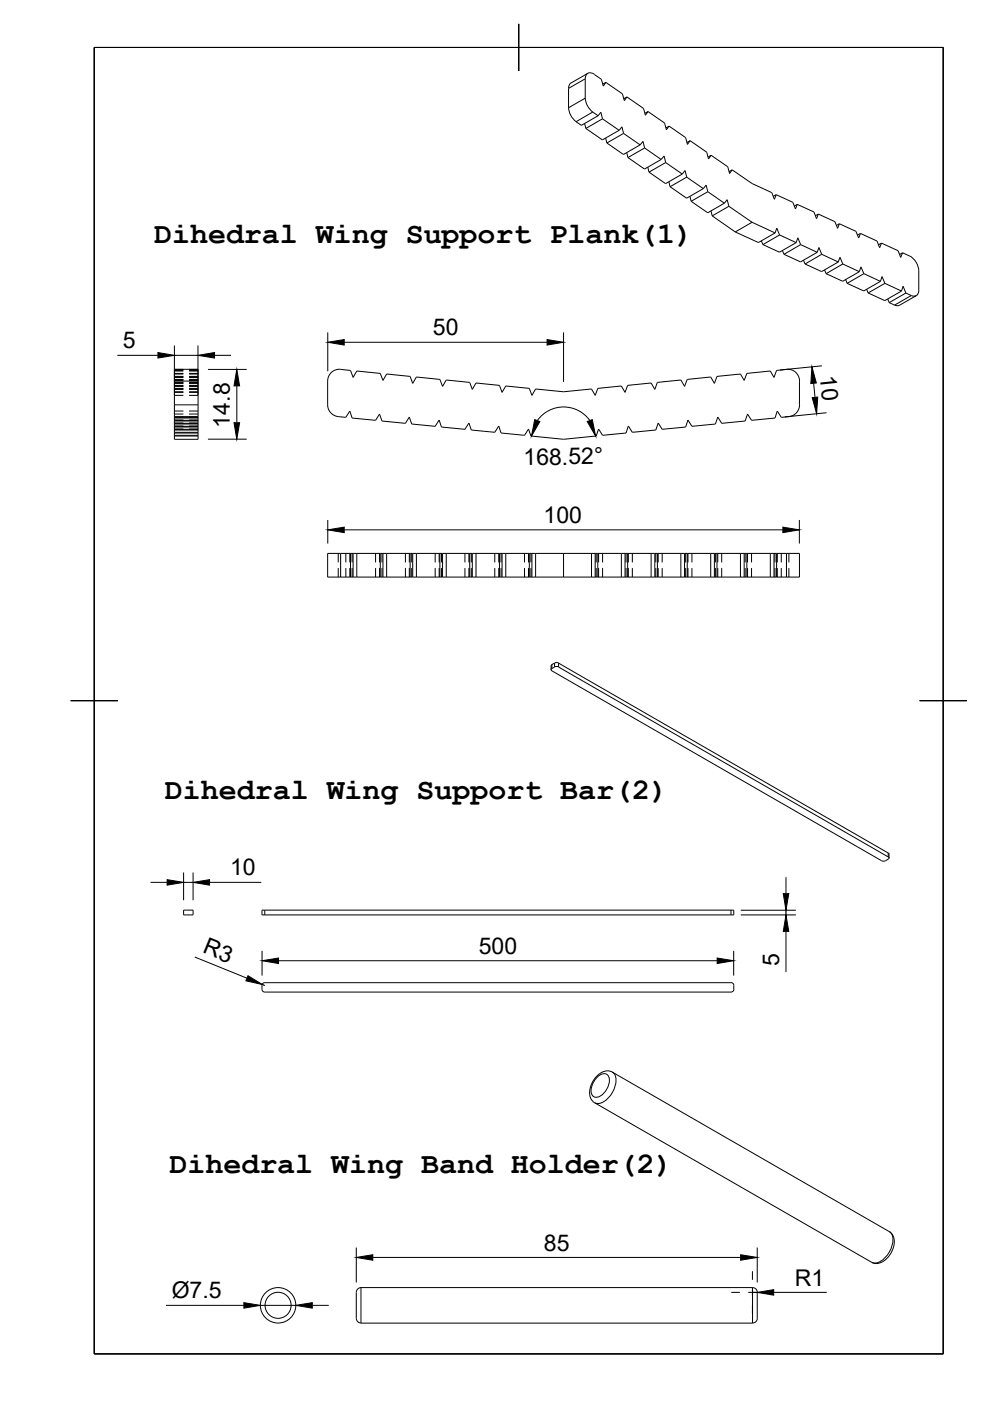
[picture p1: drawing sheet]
<svg xmlns="http://www.w3.org/2000/svg" width="210mm" height="297mm" viewBox="0 0 210 297" stroke-linecap="round" stroke-linejoin="round" font-family="sans-serif">
<!-- layer: Visible -->
<g fill="none" stroke="#000" stroke-width=".21">
<path d="M120.5 18.7l.1 4.1a4 4 0 0 0 1.6 3M124.6 15.6l-3.5 2a1.26 1.26 0 0 0-.5 1.1M128.5 17.5l-.6 .8-.4-1.5a3.7 3.7 0 0 0-2.5-1.4 1.07 1.07 0 0 0-.9 1.3v4.1M128.5 17.5l3.5 2.4 .4 1.4 .5-.7M128.5 17.5l-.7 .4M124 26.2l.2 1M124.1 20.8a4.4 4.4 0 0 0 2.7 3.7M124.2 27.2l3.5 2.5 3.6-2.1M126.8 24.5l.6-.7 .3 1.4M126.8 24.5l-3.5 2.1-1.2-.8M127.7 25.2l3.6 2.4M127.7 25.2l-3.5 2"/>
<path d="M128.4 29.3l.3 1M128.7 30.3l3.5 2.5 3.5-2.1M131.3 27.6l.6-.7 .3 1.4M132.2 28.3l3.5 2.4M132.2 28.3l-3.5 2M132.9 32.4l.2 1M132.9 20.6l3.5 2.4 .4 1.4 .6-.7M132.9 20.6l-.7 .3M133.1 33.4l3.6 2.4 3.5-2M135.7 30.7l.6-.7 .4 1.4M136.7 31.4l3.5 2.4M136.7 31.4l-3.6 2"/>
<path d="M137.4 35.5l.2 1M137.4 23.7l3.5 2.4 .4 1.4 .6-.8M137.4 23.7l-.7 .3M137.6 36.5l3.5 2.4 3.6-2M140.2 33.8l.6-.7 .3 1.4M141.1 34.5l3.6 2.4M141.1 34.5l-3.5 2M141.8 38.6l.3 1M141.9 26.7l3.5 2.5 .4 1.4 .5-.8M141.9 26.7l-.7 .4M142.1 39.6l3.5 2.4 3.5-2M144.7 36.9l.5-.7 .4 1.4"/>
<path d="M145.6 37.6l3.5 2.4M145.6 37.6l-3.5 2M146.3 29.8l3.5 2.5 .4 1.4 .6-.8M146.3 29.8l-.7 .4M149.1 40l.6-.7 .4 1.3M150.8 32.9l3.5 2.5 .4 1.4 .5-.8M150.8 32.9l-.7 .4M155.2 36l4.2 2.9 4.2 1.9 .6 1.5 .4-1M155.2 36l-.6 .4M146.3 41.6l.2 1.1M146.5 42.7l3.6 2.4 3.5-2M150.1 40.6l3.5 2.5"/>
<path d="M150.1 40.6l-3.6 2.1M150.7 44.7l.3 1.1M151 45.8l4.9 3.4M153.6 43.1l.6-.8 .3 1.4M154.5 43.7l4.9 3.4M154.5 43.7l-3.5 2.1M155.9 49.2l4.9 2.2 3.5-2M159.4 47.1l4.9 2.3M159.4 47.1l-3.5 2.1M161.4 51.1l.4 .8M164.3 49.4l.4-1 .6 1.4M164.6 41.3l3.5 1.6 .6 1.4 .3-1"/>
<path d="M164.6 41.3l-.7 .3M165.3 49.8l3.5 1.6M165.3 49.8l-3.5 2.1M165.9 53.1l.3 .8M168.8 51.4l.4-1 .6 1.5M168.8 51.4l-3.5 2.1-3.5-1.6M169 43.3l3.6 1.6 .5 1.5 .4-1M169 43.3l-.6 .4M169.8 51.9l3.5 1.6M169.8 51.9l-3.6 2M170.3 55.2l.4 .8M173.3 53.5l.3-1 .6 1.4"/>
<path d="M173.3 53.5l-3.6 2-3.5-1.6M173.5 45.4l3.5 1.6 .6 1.4 .4-1M173.5 45.4l-.6 .3M174.2 53.9l3.5 1.6M174.2 53.9l-3.5 2.1M174.8 57.2l.4 .8M177.7 55.5l.4-1 .6 1.5M177.7 55.5l-3.5 2.1-3.5-1.6M178 47.4l3.5 1.7 .6 1.4 .3-1M178 47.4l-.7 .4M178.7 56l3.5 1.6M178.7 56l-3.5 2"/>
<path d="M179.3 59.3l.3 .8M182.2 57.6l.3-1 .7 1.4M182.2 57.6l-3.5 2-3.5-1.6M182.4 49.5l3.5 1.6 .6 1.4 .4-1M182.4 49.5l-.6 .4M183.2 58l3.5 1.7M183.2 58l-3.6 2.1M186.7 59.7l.3-1.1 .6 1.5M186.7 59.7l-3.6 2-3.5-1.6M186.9 51.5l3.5 1.7 .6 1.4 .4-1M186.9 51.5l-.6 .4M191.4 53.6a5 5 0 0 1 2.3 1.3l.7 1 .4 1.5"/>
<path d="M191.4 53.6l-.7 .4M194.8 57.4v4.1a1.06 1.06 0 0 1-.4 1.1 1.06 1.06 0 0 1-1.2 .1l-1.1-.6M37 78.3h5v14.8h-5zM72.2 78.3l2.1 .2 .6 1.5 .7-1.3 5 .5 .6 1.5 .8-1.4 5 .5 .5 1.5 .8-1.4 5 .5 .5 1.5 .8-1.3 5 .5 .5 1.5 .8-1.4 5 .5 .5 1.5 .8-1.4 5 .5 .6 1.5 .8-1.3 5.9 .6 5.9-.6 .8 1.3 .5-1.5 5-.5 .8 1.4 .6-1.5 4.9-.5 .8 1.4 .6-1.5 5-.5 .7 1.3 .6-1.5 5-.5 .8 1.4 .5-1.5 5-.5 .8 1.4 .5-1.5 5-.5 .8 1.3 .6-1.5 2.1-.2M72.2 78.3a2.51 2.51 0 0 0-2.7 2.5v5a2.51 2.51 0 0 0 2.2 2.5M166.8 78.3a2.48 2.48 0 0 1 2.7 2.5v5a2.51 2.51 0 0 1-2.2 2.5M183.7 61.3l.4 .8M187.6 60.1l3.5 1.6M187.6 60.1l-3.5 2M188.2 63.4l.3 .8M188.5 64.2a2.78 2.78 0 0 0 2 .6l.2-.1M191.1 61.7l.4-1 .6 1.4"/>
<path d="M191.1 61.7l-3.5 2-3.5-1.6M192.1 62.1l-3.6 2.1M194.3 62.7l-3.6 2M37 91.8h5M37 91.7h5M37 91.2h5M37 91h5M37 90.5h5M37 90.4h5M37 89.9h5M37 89.8h5M37 89.3h5"/>
<path d="M37 89.1h5M37 88.6h5M37 88.5h5M37 92.4h5M37 92.3h5M71.7 88.3l1.6 .2 .9-1.3 .5 1.4 4.9 .5 .9-1.3 .5 1.5 5 .5 .8-1.4 .5 1.5 5 .5 .8-1.3 .5 1.4 5 .5 .8-1.3 .5 1.5 5 .5 .8-1.4 .5 1.5 5 .5 .9-1.3 .5 1.4 6.9 .7 6.9-.7 .5-1.4 .9 1.3 4.9-.5 .5-1.5 .9 1.4 4.9-.5 .6-1.5 .8 1.3 5-.5 .5-1.4 .8 1.3 5-.5 .5-1.5 .8 1.4 5-.5 .5-1.5 .8 1.3 5-.5 .5-1.4 .9 1.3 1.6-.2M69.5 117.3h100v5.1h-100zM74.3 117.3v5.1M74.9 117.3v5.1M75.6 117.3v5.1M80.6 117.3v5.1M81.2 117.3v5.1"/>
<path d="M82 117.3v5.1M87 117.3v5.1M87.5 117.3v5.1M88.3 117.3v5.1M93.3 117.3v5.1M93.8 117.3v5.1M94.6 117.3v5.1M99.6 117.3v5.1M100.1 117.3v5.1M100.9 117.3v5.1M105.9 117.3v5.1M106.4 117.3v5.1"/>
<path d="M107.2 117.3v5.1M112.2 117.3v5.1M112.8 117.3v5.1M113.6 117.3v5.1M119.5 117.3v5.1M125.4 117.3v5.1M126.2 117.3v5.1M126.7 117.3v5.1M131.7 117.3v5.1M132.5 117.3v5.1M133.1 117.3v5.1M138 117.3v5.1"/>
<path d="M138.8 117.3v5.1M139.4 117.3v5.1M144.4 117.3v5.1M145.1 117.3v5.1M145.7 117.3v5.1M150.7 117.3v5.1M151.5 117.3v5.1M152 117.3v5.1M157 117.3v5.1M157.8 117.3v5.1M158.3 117.3v5.1M163.3 117.3v5.1"/>
<path d="M164.1 117.3v5.1M164.7 117.3v5.1M117 140.9a1.17 1.17 0 0 1 1.4-.3l69.9 40.2 .2 .3v.8M117 141.7a1.26 1.26 0 0 1 1.4-.3l69.9 40.3M117 142.2l69.9 40.3a1.25 1.25 0 0 0 1.4-.3M117 140.9l-.2 .3v.8M117 141.7l-.1 .4 .1 .1M38.9 193h2v1h-2zM55.5 193h100.1v1h-100.1zM188.3 181.7l.2 .3-.2 .1M56.1 208.4h98.9M56.1 208.3a.6 .6 0 0 0-.6 .6v.8a.6 .6 0 0 0 .6 .6h98.9a.6 .6 0 0 0 .6-.6v-.8a.57 .57 0 0 0-.6-.6"/>
<path d="M126.5 228.2l1.5-1 1-.2 .7 .2 59 34 .6 .7 .3 1.1-.2 1.7-.6 1.1-.9 1.1-1 .7-1 .3-1-.2-59-34-.7-1.1-.2-1.4 .5-1.6zM75.8 273.3l.7-.3h83.1a1.07 1.07 0 0 1 .9 1.4v3.7a3.5 3.5 0 0 1-.2 2.1l-.7 .3h-83.1a1.35 1.35 0 0 1-1-1.6v-3.5a3.4 3.4 0 0 1 .3-2.1z"/>
<circle cx="59" cy="276.8" r="3.8"/>
</g>
<!-- layer: Visible Narrow -->
<g fill="none" stroke="#000" stroke-width=".21">
<path d="M124.1 16.7l-3.6 2M124.1 20.8l-3.6 2M125.7 23.8l-3.6 2M193.2 62.7l-3.5 2M37 80.8h5M37 85.8h5M37 88.3h5M72.2 117.3v5.1M166.8 117.3v5.1M117 140.9v.8M117.6 140.6v.8M118.4 140.6v.8"/>
<path d="M56.1 193v1M155 193v1M188.3 180.9v.8M126.4 228.6a1.66 1.66 0 0 1 2.5-.6 3.5 3.5 0 0 1-2.6 4.6 1.67 1.67 0 0 1-.8-2.4zM129.8 227.3a2.87 2.87 0 0 1 .4 3.6 4.5 4.5 0 0 1-3.6 3.1l-.5-.2M76.5 273v7.5M159.6 273v7.5M188.6 261.1a2.87 2.87 0 0 1 .3 3.6 4.5 4.5 0 0 1-3.6 3.1l-.5-.2"/>
<circle cx="59" cy="276.8" r="2.76"/>
</g>
<!-- layer: BORDER -->
<path d="M20 10.1h180v276.9h-180zM110 5.1v10M15 148.6h10M195 148.6h10" fill="none" stroke="#000" stroke-width=".21"/>
<!-- layer: FD_Dimensions -->
<g fill="none" stroke="#000" stroke-width=".21">
<path d="M24.9 75.3h8.6M37 73.2v10.5M37 75.3h5M42 73.2v10.5M44.1 78.3h8.2M45.5 75.3h3.5M69.5 70.5v8.2M73 72.6h43M119.5 70.5v10.5M174.2 77.6l-8.8 .9M44.1 93.1h8.2M50.2 81.8v7.8"/>
<path d="M113.9 89.1a6.8 6.8 0 0 1 11.2 0M172.5 81.3l.3 3M175.2 87.5l-8.8 .9M69.5 110.2v5M73 112.3h93M169.5 110.2v5M31.9 187.1h3.5M38.9 185v5.9M38.9 187.1h2M40.9 185v5.9M44.4 187.1h11M157.1 193h11.6"/>
<path d="M157.1 194h11.6M166.6 186v3.5M166.6 193v1M166.6 197.5v8.6M41.3 202.9l11.1 4.5M55.6 201.6v5.2M55.6 208.7l.6 .2M59.1 203.7h93M155.6 201.6v5.2M35.2 276.8h16.5M55.2 276.8h7.5M66.2 276.8h3.5"/>
<path d="M75.5 264.5v7.4M79 266.6h78M159.5 274h1M160.5 264.5v7.4M164 274h11.3"/>
</g>
<g fill="#000" stroke="#000" stroke-width=".21">
<path d="M33.5 74.7l3.5 .6-3.5 .6zM42 75.3l3.5-.6v1.2zM69.5 72.6l3.5-.6v1.2zM116 72l3.5 .6-3.5 .6zM50.2 78.3l.6 3.5h-1.2zM49.6 89.6h1.2l-.6 3.5zM113.4 89l1.1 .4-1.8 3zM124.5 89.4l1.1-.4 .7 3.4zM172.1 77.8l1 3.4-1.2 .1zM172.2 84.3l1.2-.1-.3 3.5zM69.5 112.3l3.5-.5v1.1zM166 111.8l3.5 .5-3.5 .6z"/>
<path d="M35.4 186.5l3.5 .6-3.5 .6zM40.9 187.1l3.5-.6v1.2zM166.1 189.5h1.1l-.6 3.5zM166.6 194l.6 3.5h-1.1zM52.6 206.9l3 1.8-3.5-.8zM55.6 203.7l3.5-.6v1.2zM152.1 203.1l3.5 .6-3.5 .6zM51.7 276.2l3.5 .6-3.5 .6zM62.7 276.8l3.5-.6v1.2zM75.5 266.6l3.5-.6v1.2zM157 266l3.5 .6-3.5 .6zM160.5 274l3.5-.6v1.2z"/>
</g>
<!-- layer: Smart Centers -->
<path d="M155 274h1.9M158.6 274h1.8M159.5 269.5v1.8M159.5 273.1v1.8M159.5 276.7v1.8M162.2 274h1.8" fill="none" stroke="#000" stroke-width=".21"/>
<!-- layer: Hidden Narrow -->
<path d="M37 78.3h1.9M40.1 78.3h1.9M71.7 117.3v1.9M167.3 117.3v1.9M71.7 120.4v2M167.3 120.4v2" fill="none" stroke="#000" stroke-width=".21"/>
<!-- layer: Hidden -->
<g fill="none" stroke="#000" stroke-width=".21">
<path d="M37 78.5h1.9M37 78.7h1.9M37 79.2h1.9M37 79.3h1.9M37 79.8h1.9M37 79.9h1.9M40.1 78.5h1.9M40.1 78.7h1.9M40.1 79.2h1.9M40.1 79.3h1.9M40.1 79.8h1.9M40.1 79.9h1.9"/>
<path d="M37 90.3h1.9M37 89.7h1.9M37 89.1h1.9M37 88.4h1.9M37 87.8h1.9M37 87.2h1.9M37 80h1.9M37 80.7h1.9M37 81.3h1.9M37 80.4h1.9M37 81.9h1.9M37 80.6h1.9"/>
<path d="M37 81.1h1.9M37 82.6h1.9M37 81.2h1.9M37 81.7h1.9M37 83.2h1.9M37 81.8h1.9M37 82.3h1.9M37 83.8h1.9M37 82.5h1.9M37 83.1h1.9M37 91h1.9M40.1 90.3h1.9"/>
<path d="M40.1 89.7h1.9M40.1 89.1h1.9M40.1 88.4h1.9M40.1 87.8h1.9M40.1 87.2h1.9M40.1 80h1.9M40.1 80.7h1.9M40.1 81.3h1.9M40.1 80.4h1.9M40.1 81.9h1.9M40.1 80.6h1.9M40.1 81.1h1.9"/>
<path d="M40.1 82.6h1.9M40.1 81.2h1.9M40.1 81.7h1.9M40.1 83.2h1.9M40.1 81.8h1.9M40.1 82.3h1.9M40.1 83.8h1.9M40.1 82.5h1.9M40.1 83.1h1.9M40.1 91h1.9M73.3 117.3v1.9M74.2 117.3v1.9"/>
<path d="M74.7 117.3v1.9M79.6 117.3v1.9M80.5 117.3v1.9M81 117.3v1.9M86 117.3v1.9M86.8 117.3v1.9M87.3 117.3v1.9M92.3 117.3v1.9M93.1 117.3v1.9M93.6 117.3v1.9M98.6 117.3v1.9M99.4 117.3v1.9"/>
<path d="M99.9 117.3v1.9M104.9 117.3v1.9M105.7 117.3v1.9M106.2 117.3v1.9M111.2 117.3v1.9M112.1 117.3v1.9M112.6 117.3v1.9M126.4 117.3v1.9M126.9 117.3v1.9M127.8 117.3v1.9M132.7 117.3v1.9M133.2 117.3v1.9"/>
<path d="M134.1 117.3v1.9M139 117.3v1.9M139.6 117.3v1.9M140.4 117.3v1.9M145.4 117.3v1.9M145.9 117.3v1.9M146.7 117.3v1.9M151.7 117.3v1.9M152.2 117.3v1.9M153 117.3v1.9M158 117.3v1.9M158.5 117.3v1.9"/>
<path d="M159.3 117.3v1.9M164.3 117.3v1.9M164.8 117.3v1.9M165.7 117.3v1.9M73.3 120.4v2M74.2 120.4v2M74.7 120.4v2M79.6 120.4v2M80.5 120.4v2M81 120.4v2M86 120.4v2M86.8 120.4v2"/>
<path d="M87.3 120.4v2M92.3 120.4v2M93.1 120.4v2M93.6 120.4v2M98.6 120.4v2M99.4 120.4v2M99.9 120.4v2M104.9 120.4v2M105.7 120.4v2M106.2 120.4v2M111.2 120.4v2M112.1 120.4v2"/>
<path d="M112.6 120.4v2M126.4 120.4v2M126.9 120.4v2M127.8 120.4v2M132.7 120.4v2M133.2 120.4v2M134.1 120.4v2M139 120.4v2M139.6 120.4v2M140.4 120.4v2M145.4 120.4v2M145.9 120.4v2"/>
<path d="M146.7 120.4v2M151.7 120.4v2M152.2 120.4v2M153 120.4v2M158 120.4v2M158.5 120.4v2M159.3 120.4v2M164.3 120.4v2M164.8 120.4v2M165.7 120.4v2"/>
</g>
<g font-size="6.3">
<text x="32.7" y="51.6">Dihedral Wing Support Plank(1)</text>
<text x="35" y="169.4">Dihedral Wing Support Bar(2)</text>
<text x="35.9" y="248.7">Dihedral Wing Band Holder(2)</text>
</g>
<g font-size="4.9">
<text x="91.8" y="71.1">50</text>
<text x="26.1" y="73.9">5</text>
<text x="173.8" y="79.8" transform="rotate(84 173.8 79.8)">10</text>
<text x="48.7" y="90.6" transform="rotate(-90 48.7 90.6)">14.8</text>
<text x="111" y="98.6" transform="rotate(-1 111 98.6)">168.52°</text>
<text x="115.3" y="110.9">100</text>
<text x="48.8" y="185.6">10</text>
<text x="42.8" y="201.9" transform="rotate(22 42.8 201.9)">R3</text>
<text x="101.5" y="202.2">500</text>
<text x="165.2" y="204.9" transform="rotate(-90 165.2 204.9)">5</text>
<text x="115.3" y="265.2">85</text>
<text x="36.4" y="275.2">Ø7.5</text>
<text x="168.6" y="272.6">R1</text>
</g>
</svg>
